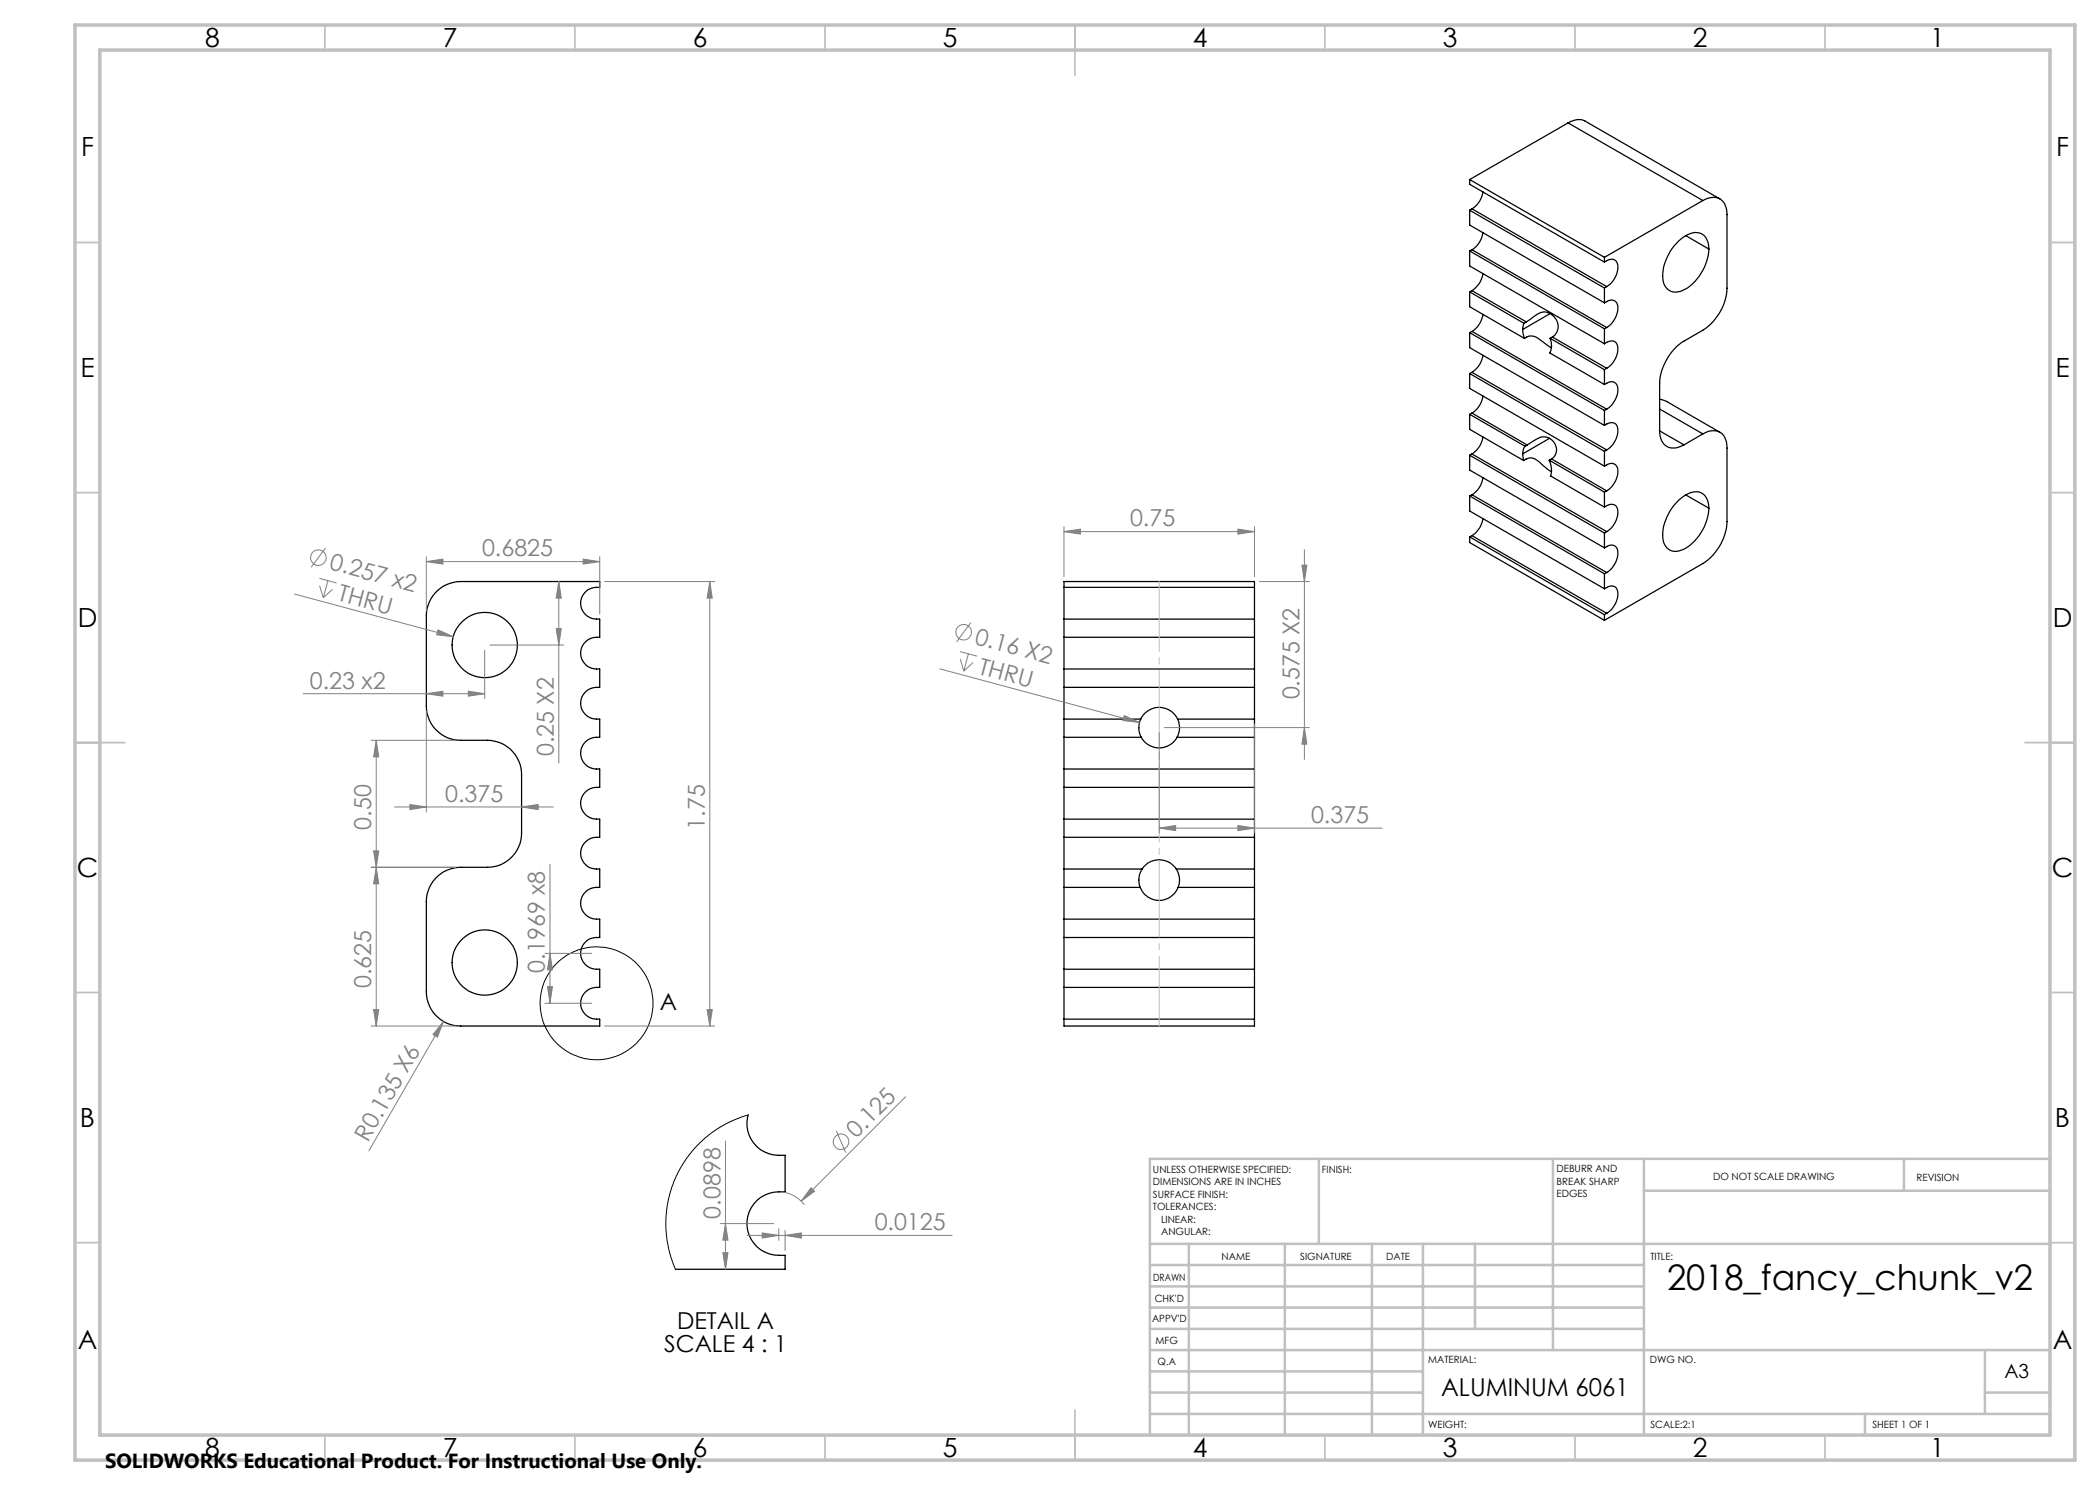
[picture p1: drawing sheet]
<svg xmlns="http://www.w3.org/2000/svg" width="420mm" height="297mm" viewBox="0 0 420 297" stroke-linecap="round" stroke-linejoin="round" font-family="sans-serif">
<g fill="none" stroke="#000" stroke-width=".25">
<path d="M293.9 35.9v1l27 15.5M293.9 35.9l27 15.6M296.6 38.4a4.8 4.8 0 0 1-2.2 3.4M313.6 24.6a3.3 3.3 0 0 1 3.4-.4l27 15.6M313.6 24.6l27 15.5M313.6 24.6l-19.7 11.3M293.9 42v3l27 15.6M293.9 50.2v3l27 15.6M293.9 58.4v2.9l11 6.4M293.9 42l27 15.6M293.9 50.2l27 15.6M293.9 58.4l10.9 6.3"/>
<path d="M294.4 41.8l26.9 15.5M294.4 41.8l-.5 .2M294.4 49.9l26.9 15.6M294.4 49.9l-.5 .3M294.4 58.1l10.9 6.3M294.4 58.1l-.5 .3M296.6 46.6a5 5 0 0 1-2.2 3.3M296.6 54.7a5 5 0 0 1-2.2 3.4M320.9 52.4a1.55 1.55 0 0 1 2.5 .2 4.4 4.4 0 0 1-2.1 4.7M320.9 51.5v.9M320.9 57.6v3M321.3 57.3l-.4 .3"/>
<path d="M335.7 48.2a4.5 4.5 0 0 1 4.5-1.5 3.8 3.8 0 0 1 1.5 4.3 9.9 9.9 0 0 1-5.5 7.2 2.63 2.63 0 0 1-3.6-2.5 10.1 10.1 0 0 1 3.1-7.5zM337.1 47.1l4.7 2.7M340.6 40.1a2.93 2.93 0 0 1 4.4 .8l.3 .9 .1 1.1v14.7a10.6 10.6 0 0 1-4.8 8.4l-3.8 2.2a10.8 10.8 0 0 0-4.9 8.4v9.6M340.6 40.1l-19.7 11.4M293.9 66.5v3l27 15.6M293.9 74.7v3l27 15.5M293.9 66.5l27 15.6M293.9 74.7l27 15.6M294.4 66.3l26.9 15.5M294.4 66.3l-.5 .2M294.4 74.5l26.9 15.5M294.4 74.5l-.5 .2"/>
<path d="M296.6 62.9a5 5 0 0 1-2.2 3.4M296.6 71a5 5 0 0 1-2.2 3.5M296.6 79.2a5 5 0 0 1-2.2 3.4M304.6 65.9v.9l.3 .9M304.8 64.7l-.2 1.2M304.9 67.7a2.29 2.29 0 0 1 3.2 .3l2.2 1.5M305.3 64.4l1.1-.8a4.8 4.8 0 0 1 2.4-1.2 2.8 2.8 0 0 1 2.7 1.9 2.8 2.8 0 0 1-1 3.1M305.3 64.4l-.5 .3M310 67.7a3.5 3.5 0 0 1 0 2.9l10.9 6.3M310 67.7l10.9 6.2M310 62.7l-5.4 3.2M310.5 67.4l10.8 6.3"/>
<path d="M310.5 67.4l-.5 .3M320.9 76.9l.4-.2a1.39 1.39 0 0 1 1.7-.1 1.39 1.39 0 0 1 .6 1.5 5.1 5.1 0 0 1-2.3 3.7M320.9 68.8a1.55 1.55 0 0 1 2.5 .1 4.4 4.4 0 0 1-2.1 4.8M320.9 60.6l.4-.3a1.39 1.39 0 0 1 1.7-.1 1.39 1.39 0 0 1 .6 1.6 5.1 5.1 0 0 1-2.3 3.7M320.9 65.8v3M320.9 73.9v3M321.3 73.7l-.4 .2M321.3 65.5l-.4 .3M331.9 79.9l1.4 .4 10.7 6.2M293.9 82.9v3l10.8 6.2M293.9 91v3l27 15.6M293.9 99.2v3l27 15.6"/>
<path d="M293.9 82.9l11.1 6.3M293.9 91l27 15.6M293.9 99.2l27 15.6M294.4 82.6l11 6.4M294.4 90.8l26.9 15.5M294.4 90.8l-.5 .2M294.4 99l26.9 15.5M294.4 99l-.5 .2M294.4 82.6l-.5 .3M296.6 87.4a5 5 0 0 1-2.2 3.4M296.6 95.6a5 5 0 0 1-2.2 3.4M304.6 90.8l.1 1.3"/>
<path d="M304.7 92.1a2.14 2.14 0 0 1 3.1 .2l1.5 1.4 1 .6M305 89.2l-.3 .7-.1 .9M305.4 89l1.6-1a2.56 2.56 0 0 1 3.4 0 2.56 2.56 0 0 1 .3 3.5l-.4 .3M305.4 89l-.4 .2M309.8 92a3.9 3.9 0 0 1 .3 3.2l10.8 6.2M309.8 92l11.1 6.4M309.9 87.7l-5.3 3.1M310.3 91.8l11 6.4M310.3 91.8l-.5 .2M320.9 93.2l.4-.2a1.39 1.39 0 0 1 1.7-.1 1.39 1.39 0 0 1 .6 1.6 5.1 5.1 0 0 1-2.3 3.7M320.9 85.1a1.55 1.55 0 0 1 2.5 .2 4.4 4.4 0 0 1-2.1 4.7M320.9 82.1v3"/>
<path d="M320.9 90.3v2.9M320.9 98.4v3M321.3 98.2l-.4 .2M321.3 90l-.4 .3M321.3 81.8l-.4 .3M331.9 86.2a2.94 2.94 0 0 0 2.9 3.4l1-.2 1-.4M331.9 86.2l4.9 2.8M331.9 81.8l8.7 5M337.1 99l4.7 2.6M340.6 86.8a2.93 2.93 0 0 1 4.4 .8l.3 .9 .1 1.1v14.7a10.6 10.6 0 0 1-4.8 8.4l-19.7 11.4M340.6 86.8l-3.8 2.2M87 118.6a6.9 6.9 0 0 1 5.1-2.3h27.8v1.2a3.2 3.2 0 0 0-3.8 3.1 3.2 3.2 0 0 0 3.8 3.2v3.7a3.2 3.2 0 0 0-3.8 3.1 3.2 3.2 0 0 0 3.8 3.2v3.7a3.2 3.2 0 0 0-3.8 3.1 3.2 3.2 0 0 0 3.8 3.2v3.7a3.2 3.2 0 0 0-3.8 3.1 3.2 3.2 0 0 0 3.8 3.2v3.7a3.2 3.2 0 0 0-3.8 3.2 3.2 3.2 0 0 0 3.8 3.1v3.7a3.2 3.2 0 0 0-3.8 3.1 3.2 3.2 0 0 0 3.8 3.2v3.7a3.2 3.2 0 0 0-3.8 3.2 3.2 3.2 0 0 0 3.8 3.1v3.7a3.2 3.2 0 0 0-3.8 3.2 3.2 3.2 0 0 0 3.8 3.1v3.7a3.2 3.2 0 0 0-3.8 3.2 3.2 3.2 0 0 0 3.8 3.1v1.4h-27.8a6.9 6.9 0 0 1-6.8-6.8v-18.1a6.9 6.9 0 0 1 6.8-6.8h5.4a6.8 6.8 0 0 0 6.8-6.9v-11.7a6.9 6.9 0 0 0-6.8-6.8h-5.4a6.9 6.9 0 0 1-6.8-6.9v-18a7.1 7.1 0 0 1 1.7-4.6z"/>
<path d="M212.8 117.5v6.3M212.8 117.5v-1.2h38.1v1.2M212.8 117.5h38.1M250.9 117.5v6.3M293.9 107.4v1.1l27 15.6M293.9 107.4l27 15.5M294.4 107.1l26.9 15.6M294.4 107.1l-.5 .3M296.6 103.7a5 5 0 0 1-2.2 3.4M320.9 117.8l.4-.3a1.38 1.38 0 0 1 1.7-.1 1.38 1.38 0 0 1 .6 1.6 4.9 4.9 0 0 1-2.3 3.7M320.9 109.6l.4-.3a1.39 1.39 0 0 1 1.7-.1 1.39 1.39 0 0 1 .6 1.6 5.1 5.1 0 0 1-2.3 3.7M320.9 101.4a1.55 1.55 0 0 1 2.5 .2 4.4 4.4 0 0 1-2.1 4.7"/>
<path d="M320.9 106.6v3M320.9 114.8v3M321.3 114.5l-.4 .3M321.3 106.3l-.4 .3M335.7 100.1a5 5 0 0 1 4.2-1.7 3.3 3.3 0 0 1 1.8 3.8 9.7 9.7 0 0 1-5.5 7.9 2.6 2.6 0 0 1-3.6-2.6 10.1 10.1 0 0 1 3.1-7.4zM212.8 137.5v6.3M212.8 127.5v6.3M212.8 133.8h38.1M212.8 137.5h38.1M212.8 127.5h38.1M212.8 123.8h38.1M212.8 123.8v3.7"/>
<path d="M212.8 133.8v3.7M250.9 137.5v6.3M250.9 127.5v6.3M250.9 123.8v3.7M250.9 133.8v3.7M320.9 122.9v1.2M321.3 122.7l-.4 .2M212.8 147.5v6.3M212.8 157.5v6.3M212.8 147.5h15.4M212.8 153.8h38.1M212.8 157.5h38.1"/>
<path d="M212.8 143.8h15.3M212.8 143.8v3.7M212.8 153.8v3.7M228.1 143.8a4 4 0 0 0 .1 3.7M228.1 143.8a4.1 4.1 0 0 1 3.7-2.3 4.1 4.1 0 0 1 3.7 2.3M228.2 147.5a4.1 4.1 0 0 0 7.2 0M235.4 147.5h15.5M235.5 143.8a4 4 0 0 1-.1 3.7M235.5 143.8h15.4M250.9 147.5v6.3M250.9 157.5v6.3M250.9 143.8v3.7"/>
<path d="M250.9 153.8v3.7M212.8 167.5v6.3M212.8 177.5v6.3M212.8 167.5h38.1M212.8 163.8h38.1M212.8 177.5h15.2M212.8 173.8h15.6M212.8 163.8v3.7M212.8 173.8v3.7M228 177.5a4.1 4.1 0 0 0 3.8 2.6 4.1 4.1 0 0 0 3.8-2.6M228.4 173.8a4.1 4.1 0 0 0-.4 3.7M228.4 173.8a4.1 4.1 0 0 1 6.9 0"/>
<path d="M235.3 173.8a4.1 4.1 0 0 1 .3 3.7M235.3 173.8h15.6M235.6 177.5h15.3M250.9 167.5v6.3M250.9 177.5v6.3M250.9 163.8v3.7M250.9 173.8v3.7M212.8 197.5v6.3M212.8 187.5v6.3M212.8 183.8h38.1M212.8 187.5h38.1M212.8 193.8h38.1"/>
<path d="M212.8 197.5h38.1M212.8 183.8v3.7M212.8 193.8v3.7M250.9 197.5v6.3M250.9 187.5v6.3M250.9 183.8v3.7M250.9 193.8v3.7M212.8 203.8h38.1M212.8 203.8v1.4h38.1v-1.4M149.6 223a6.5 6.5 0 0 0 7.4 8.1v7.3a6.5 6.5 0 0 0-6.4 2.6 6.5 6.5 0 0 0-.4 6.9 6.7 6.7 0 0 0 6.8 3.2v2.8h-21.9"/>
<circle cx="97" cy="129" r="6.5"/>
<circle cx="96.9" cy="192.5" r="6.5"/>
</g>
<g fill="none" stroke="#000" stroke-width=".2">
<path d="M149.6 223l-3 1.1-1.5 .7-2.2 1.3-1.9 1.5-1.7 1.6-1.9 2.3-2.1 3.6-1 2.5-.6 2-.3 1.9-.2 2.3v2.4l.4 2.7 .6 2.7 .9 2.3"/>
<circle cx="119.3" cy="200.7" r="11.3"/>
</g>
<g fill="none" stroke="#808080" stroke-width=".2">
<path d="M58.9 118.8l31.8 8.5M63.9 115.7l3.4 .9M63.9 117.2l.8 2.4M65.1 109.6l-2.9 3.8M65.6 116.1l-.9 3.5M66.5 117.9l-1.8 1.7M85.3 112.3l3.3-.5v1zM85.3 111.3v10.9M85.3 112.3h34.6M111.8 116.3l.5 3.3h-1.1zM111.8 116.3v36.3M116.6 111.8l3.3 .5-3.3 .5z"/>
<path d="M119.9 111.3v11.5M120.9 116.3h22M142 116.3v88.9M142 116.3l.5 3.3h-1.1zM212.8 106.3l3.3-.5v1zM212.8 105.3v10M212.8 106.3h38.1M247.6 105.8l3.3 .5-3.3 .5zM250.9 105.3v10M251.9 116.3h10M260.4 113h1l-.5 3.3zM260.9 110v41.9"/>
<path d="M60.6 138.7h36.3M85.3 138.7l3.3-.4v.9zM87.6 126l3.1 1.3-3.4-.3zM93.7 138.3l3.2 .4-3.2 .5zM96.9 130v9.7M98 129h14.7M111.2 125.7h1.1l-.5 3.3zM188 133.8l39.9 10.7M192 130.3l3.4 .9M192.1 131.8l.7 2.4M193.7 130.8l-.9 3.4M194.2 124.5l-2.9 3.9"/>
<path d="M194.6 132.5l-1.8 1.7M74.2 148.1h16.9M75.2 148.1l.5 3.3h-1zM75.2 148.1v57.1M85.3 142.2v20.2M224.9 143.1l3 1.4-3.3-.4zM227.9 144.7l-.1 .7M231.8 146.5v20.1M232.8 145.5h29.1M250.9 144.8v21.8M260.9 145.5l.5 3.3h-1zM74.2 173.5h16.9"/>
<path d="M74.7 170.2h1l-.5 3.3zM75.2 173.5l.5 3.3h-1zM78.9 161.4h31.8M82 160.9l3.3 .5-3.3 .5zM104.3 161.4l3.3-.5v1zM110 172.9v27.8M231.8 165.6l3.3-.5v1zM231.8 165.6h44.6M247.6 165.1l3.3 .5-3.3 .5zM109 190.7h9.3M109.5 197.3h1l-.5 3.4zM110 190.7l.5 3.3h-1z"/>
<path d="M74.2 205.2h16.9M74.7 201.9h1l-.5 3.3zM88.7 204.3l-1.2 3.1-.9-.5zM88.7 204.3l-14.9 25.9M109 200.7h9.3M120.9 205.2h22M141.4 201.9h1.1l-.5 3.3zM181.1 219.4l-20.9 20.8M145.1 228.2v25.7M156.7 238.4a6.5 6.5 0 0 1 4.2 2.6M162.2 237.6l.7 .7-2.7 1.9zM167.3 226.2l1.9 4.3"/>
<path d="M144.1 244.7h10.6M144.6 250.5h1l-.5 3.4zM145.1 244.7l.5 3.3h-1zM149.4 247.1h41M152.4 246.6l3.4 .5-3.4 .5zM155.8 245.7v2.4M157 247.1l3.3-.5v1zM157 246.1v4"/>
<circle cx="63.7" cy="111.5" r="1.55"/>
<circle cx="192.7" cy="126.4" r="1.56"/>
<circle cx="168.2" cy="228.3" r="1.55"/>
</g>
<path d="M231.8 116.3v88.9" fill="none" stroke="#c0c0c0" stroke-width=".2" stroke-dasharray="15.2 1.3 1.3 1.3" stroke-dashoffset="1.3"/>
<g fill="none" stroke="#c0c0c0" stroke-width=".35">
<path d="M65 5v5M115 5v5M165 5v5M215 5v10M265 5v5M315 5v5M365 5v5M15 48.5h5M410 48.5h5M15 98.5h5M410 98.5h5M15 148.5h10"/>
<path d="M405 148.5h10M15 198.5h5M410 198.5h5M15 248.5h5M410 248.5h5M65 287v5M115 287v5M165 287v5M215 282v10M265 287v5M315 287v5M365 287v5"/>
</g>
<g fill="none" stroke="#c0c0c0" stroke-width=".5">
<path d="M263.8 231.8v17M310.6 231.8v38.2M328.8 231.8v55.2M328.8 238.2h81.2M380.8 231.8v6.4M410 231.8h-180v55.2M230 248.8h180M230 257.3h98.8M230 253h98.8M237.8 248.8v38.2M257 248.8v38.2M274.4 248.8v38.2"/>
<path d="M284.6 248.8v38.2M295 248.8v17M230 265.8h98.8M230 261.5h98.8M230 278.5h54.6M230 274.3h54.6M230 270h180M397 278.5h13M397 270v12.8M230 282.8h180M373 282.8v4.2"/>
</g>
<path d="M15 5h400v287h-400zM20 10h390v277h-390z" fill="none" stroke="#c0c0c0" stroke-width=".7"/>
<g fill="#808080">
<path d="M162.2 237.6l.7 .7-2.7 1.9z"/>
<path d="M88.7 204.3l-1.2 3.1-.9-.5z"/>
<path d="M87.6 126l-.3 1 3.4 .3zM224.9 143.1l-.3 1 3.3 .4z"/>
<path d="M116.6 111.8l3.3 .5-3.3 .5zM85.3 112.3l3.3-.5v1zM104.3 161.4l3.3-.5v1zM82 160.9l3.3 .5-3.3 .5zM93.7 138.3l3.2 .4-3.2 .5zM85.3 138.7l3.3-.4v.9z"/>
<path d="M231.8 165.6l3.3-.5v1zM247.6 165.1l3.3 .5-3.3 .5zM212.8 106.3l3.3-.5v1zM247.6 105.8l3.3 .5-3.3 .5zM152.4 246.6l3.4 .5-3.4 .5zM157 247.1l3.3-.5v1z"/>
<path d="M111.2 125.7h1.1l-.5 3.3zM111.8 116.3l.5 3.3h-1.1zM109.5 197.3h1l-.5 3.4zM110 190.7l.5 3.3h-1zM260.9 145.5l.5 3.3h-1zM260.4 113h1l-.5 3.3z"/>
<path d="M142 116.3l.5 3.3h-1.1zM141.4 201.9h1.1l-.5 3.3zM75.2 148.1l.5 3.3h-1zM74.7 170.2h1l-.5 3.3zM75.2 173.5l.5 3.3h-1zM74.7 201.9h1l-.5 3.3zM145.1 244.7l.5 3.3h-1zM144.6 250.5h1l-.5 3.4z"/>
</g>
<text font-size="7.1" x="333.4" y="258">2018_fancy_chunk_v2</text>
<g font-size="5.3">
<text x="41" y="9.5">8</text>
<text x="88.5" y="9.5">7</text>
<text x="138.5" y="9.5">6</text>
<text x="188.5" y="9.5">5</text>
<text x="238.5" y="9.5">4</text>
<text x="288.5" y="9.5">3</text>
<text x="338.5" y="9.5">2</text>
<text x="386" y="9.5">1</text>
<text x="16.2" y="31.3">F</text>
<text x="411.2" y="31.3">F</text>
<text x="16.1" y="75.5">E</text>
<text x="411.1" y="75.5">E</text>
<text x="15.5" y="125.5">D</text>
<text x="410.5" y="125.5">D</text>
<text x="15.4" y="175.5">C</text>
<text x="410.4" y="175.5">C</text>
<text x="16" y="225.5">B</text>
<text x="411" y="225.5">B</text>
<text x="15.5" y="269.8">A</text>
<text x="410.5" y="269.8">A</text>
<text x="41" y="291.5">8</text>
<text x="88.5" y="291.5">7</text>
<text x="138.5" y="291.5">6</text>
<text x="188.5" y="291.5">5</text>
<text x="238.5" y="291.5">4</text>
<text x="288.5" y="291.5">3</text>
<text x="338.5" y="291.5">2</text>
<text x="386" y="291.5">1</text>
</g>
<text font-size="4.9" x="288.2" y="279.3">ALUMINUM 6061</text>
<g font-size="4.7" fill="#808080">
<text x="226" y="105.3">0.75</text>
<text x="65.7" y="113.8" transform="rotate(15 65.7 113.8)">0.257 x2</text>
<text x="96.4" y="111.3">0.6825</text>
<text x="67.4" y="120.1" transform="rotate(15 67.4 120.1)">THRU</text>
<text x="194.8" y="128.7" transform="rotate(15 194.8 128.7)">0.16 X2</text>
<text x="62" y="137.7">0.23 x2</text>
<text x="195.5" y="134.7" transform="rotate(15 195.5 134.7)">THRU</text>
<text x="259.9" y="139.9" transform="rotate(-90 259.9 139.9)">0.575 X2</text>
<text x="110.8" y="151.3" transform="rotate(-90 110.8 151.3)">0.25 X2</text>
<text x="89.1" y="160.4">0.375</text>
<text x="74.2" y="165.9" transform="rotate(-90 74.2 165.9)">0.50</text>
<text x="141" y="165.9" transform="rotate(-90 141 165.9)">1.75</text>
<text x="262.2" y="164.6">0.375</text>
<text x="74.2" y="197.7" transform="rotate(-90 74.2 197.7)">0.625</text>
<text x="109" y="194.5" transform="rotate(-90 109 194.5)">0.1969 x8</text>
<text x="171.2" y="227.7" transform="rotate(-45 171.2 227.7)">0.125</text>
<text x="73.6" y="228.5" transform="rotate(-60 73.6 228.5)">R0.135 X6</text>
<text x="144.1" y="243.7" transform="rotate(-90 144.1 243.7)">0.0898</text>
<text x="174.9" y="246.1">0.0125</text>
</g>
<g font-size="4.7">
<text x="132" y="202">A</text>
<text x="135.4" y="265.9">DETAIL A</text>
<text x="132.8" y="270.4">SCALE 4 : 1</text>
</g>
<text font-size="4.1" x="21" y="293.7">SOLIDWORKS Educational Product. For Instructional Use Only.</text>
<text font-size="3.9" x="400.9" y="275.5">A3</text>
<g font-size="2">
<text x="230.6" y="234.6">UNLESS OTHERWISE SPECIFIED:</text>
<text x="230.6" y="237.1">DIMENSIONS ARE IN INCHES</text>
<text x="230.6" y="239.6">SURFACE FINISH:</text>
<text x="264.4" y="234.6">FINISH:</text>
<text x="311.3" y="234.5">DEBURR AND</text>
<text x="311.3" y="237">BREAK SHARP</text>
<text x="311.3" y="239.5">EDGES</text>
<text x="342.6" y="236">DO NOT SCALE DRAWING</text>
<text x="383.3" y="236.2">REVISION</text>
<text x="230.6" y="242.1">TOLERANCES:</text>
<text x="232.2" y="244.6">LINEAR:</text>
<text x="232.2" y="247.1">ANGULAR:</text>
<text x="244.3" y="252">NAME</text>
<text x="260" y="251.9">SIGNATURE</text>
<text x="277.2" y="251.9">DATE</text>
<text x="330.1" y="251.9">TITLE:</text>
<text x="230.6" y="256.1">DRAWN</text>
<text x="230.9" y="260.3">CHK'D</text>
<text x="230.4" y="264.4">APPV'D</text>
<text x="231.1" y="268.8">MFG</text>
<text x="231.5" y="273">Q.A</text>
<text x="285.6" y="272.5">MATERIAL:</text>
<text x="330" y="272.5">DWG NO.</text>
<text x="285.6" y="285.5">WEIGHT:</text>
<text x="330.1" y="285.6">SCALE:2:1</text>
<text x="374.5" y="285.6">SHEET 1 OF 1</text>
</g>
</svg>
